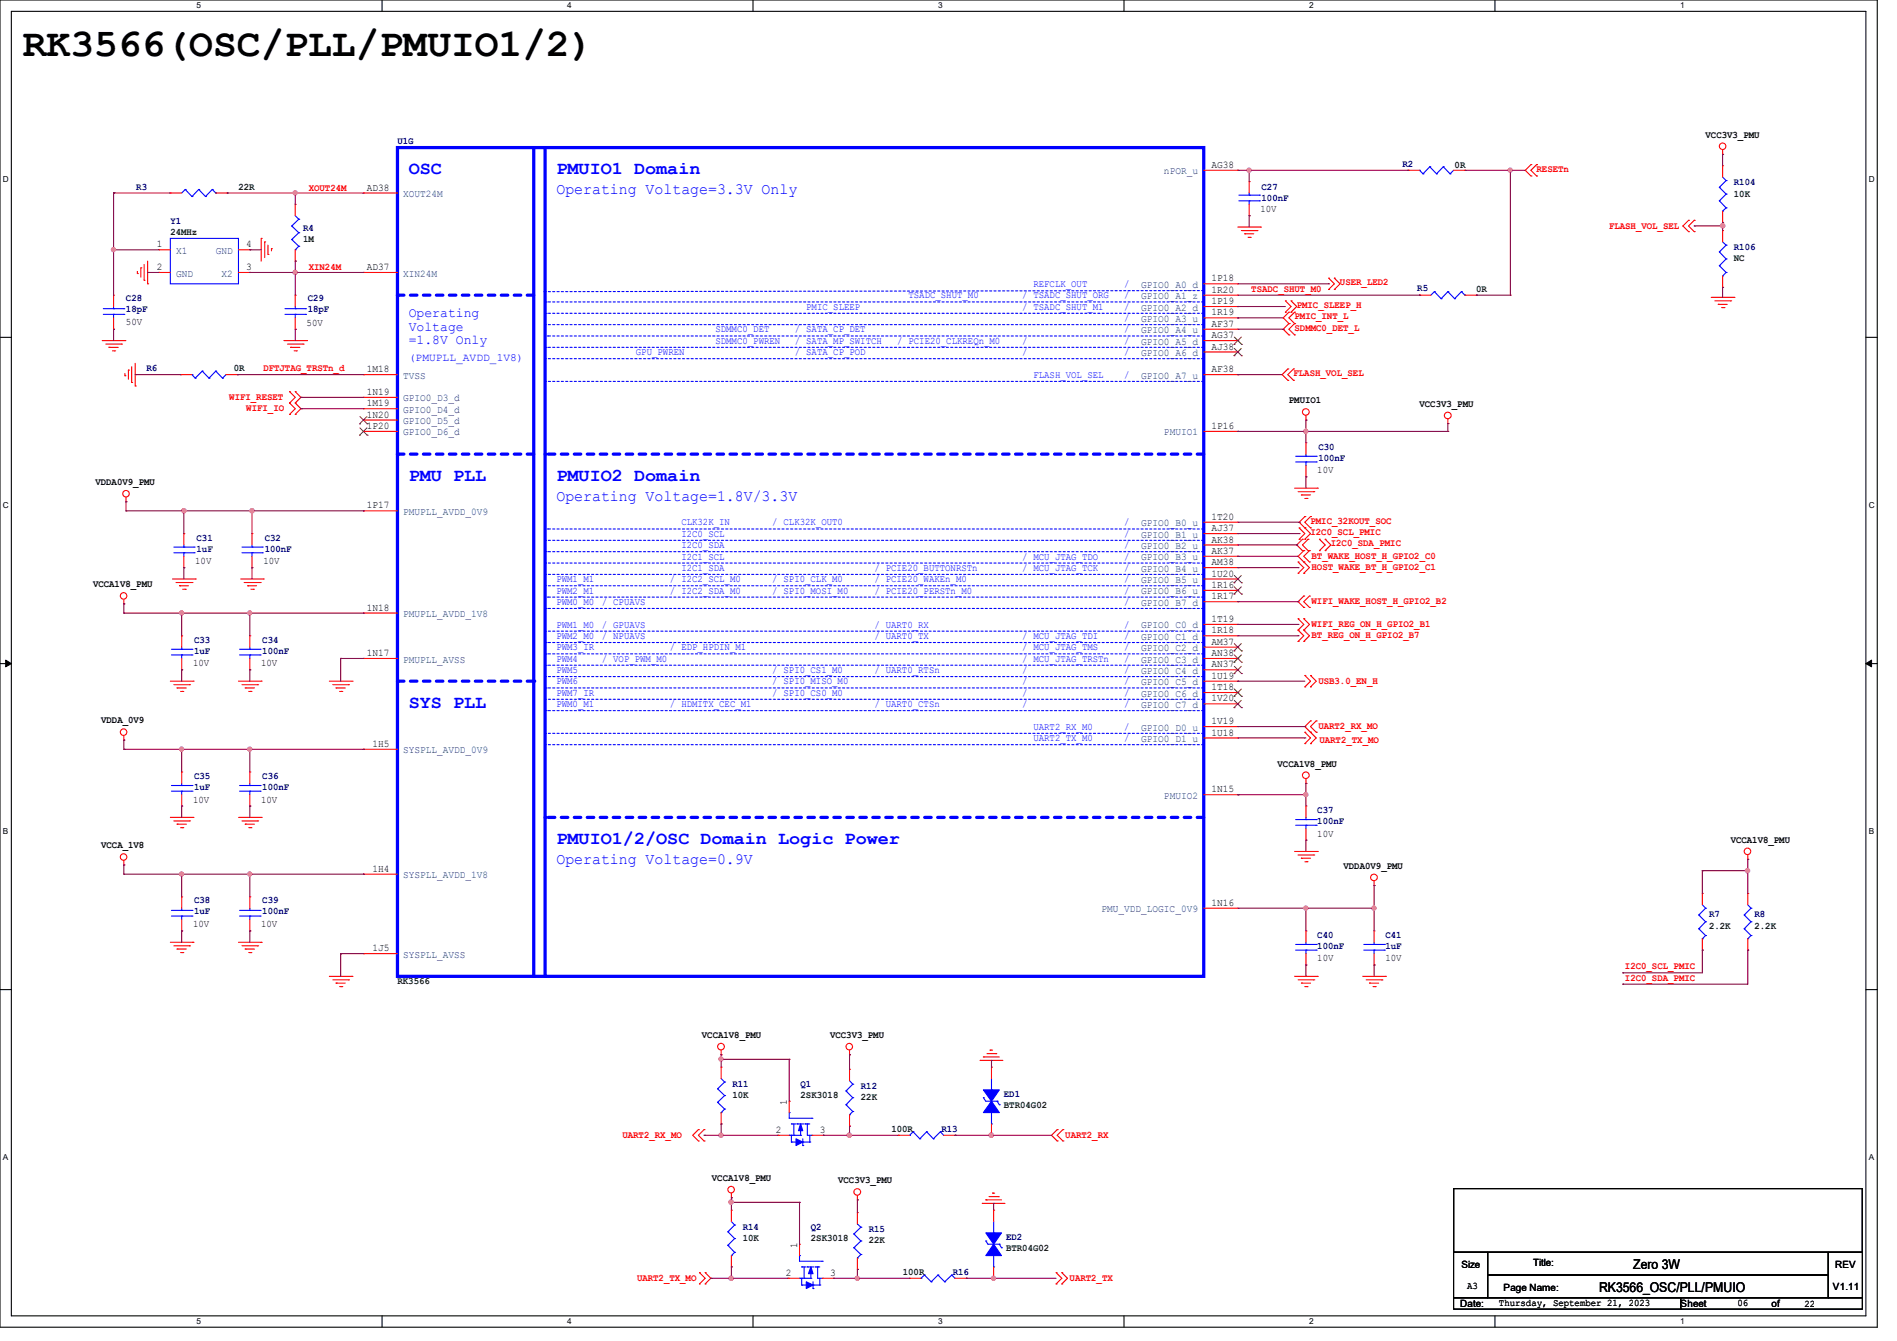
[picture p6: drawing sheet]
<svg xmlns="http://www.w3.org/2000/svg" width="297mm" height="210mm" viewBox="0 0 297 210" stroke-linecap="round" stroke-linejoin="round" font-family="sans-serif">
<path d="M0 0h293.9v207.9h-293.9zM1.8 1.8h290.3v204.3h-290.3z" fill="none" stroke="#000" stroke-width=".17"/>
<g fill="#fff">
<path d="M30.8 .2h.7v1.4h-.7z"/>
<path d="M30.8 206.2h.7v1.4h-.7z"/>
</g>
<path d="M59.8 0v1.8M59.8 206.1v1.8" fill="none" stroke="#000" stroke-width=".17"/>
<g fill="#fff">
<path d="M88.8 .2h.7v1.4h-.7z"/>
<path d="M88.8 206.2h.7v1.4h-.7z"/>
</g>
<path d="M117.9 0v1.8M117.9 206.1v1.8" fill="none" stroke="#000" stroke-width=".17"/>
<g fill="#fff">
<path d="M146.9 .2h.7v1.4h-.7z"/>
<path d="M146.9 206.2h.7v1.4h-.7z"/>
</g>
<path d="M176 0v1.8M176 206.1v1.8" fill="none" stroke="#000" stroke-width=".17"/>
<g fill="#fff">
<path d="M205 .2h.7v1.4h-.7z"/>
<path d="M205 206.2h.7v1.4h-.7z"/>
</g>
<path d="M234.1 0v1.8M234.1 206.1v1.8" fill="none" stroke="#000" stroke-width=".17"/>
<g fill="#fff">
<path d="M263.1 .2h.6v1.4h-.6z"/>
<path d="M263.1 206.2h.6v1.4h-.6z"/>
<path d="M.5 27.3h.9v1.4h-.9z"/>
<path d="M292.6 27.3h.9v1.4h-.9z"/>
<path d="M.5 78.4h.9v1.4h-.9z"/>
<path d="M292.6 78.4h.9v1.4h-.9z"/>
</g>
<path d="M0 52.8h1.8M292.1 52.8h1.8" fill="none" stroke="#000" stroke-width=".17"/>
<g fill="#fff">
<path d="M.5 129.5h.8v1.4h-.8z"/>
<path d="M292.6 129.5h.8v1.4h-.8z"/>
</g>
<path d="M0 103.9h1.8M292.1 103.9h1.8" fill="none" stroke="#000" stroke-width=".17"/>
<path d="M.9 103.4l.9 .5-.9 .5zM292.1 103.9l.9-.5v1z" fill="#000" stroke="#000" stroke-width=".16"/>
<g fill="#fff">
<path d="M.5 180.5h.8v1.4h-.8z"/>
<path d="M292.6 180.5h.8v1.4h-.8z"/>
</g>
<path d="M0 155h1.8M292.1 155h1.8M227.6 186.1h64v10h-64zM227.6 196.1h5.3v7.1h-5.3zM232.9 196.1h53.4v3.6h-53.4zM232.9 199.7h53.4v3.5h-53.4zM286.3 196.1h5.3v7.1h-5.3zM227.6 203.2h35.5v1.8h-35.5zM263.1 203.2h28.5v1.8h-28.5z" fill="none" stroke="#000" stroke-width=".17"/>
<g fill="none" stroke="#f00" stroke-width=".17">
<path d="M24.9 39.1h.1M24.9 39.1h1.8M26.7 30.2h.1M26.7 30.2h1.7M33.8 30.2h1.8M35.6 30.2h.1M37.3 39.1h1.8M39.1 39.1h.1M40.9 37.3h.1M40.9 37.3v3.6M41.4 37.9h.1M41.4 37.9v2.4"/>
<path d="M42 39.8h.1M42 38.4v1.4M42.5 38.9h.1M42.5 38.9v.4M46.2 32h.1M46.2 32v1.8M46.2 39.1v1.8M193.8 35.6h3.6M194.4 36.1h2.4M194.9 36.6h.1M194.9 36.6h1.4M195.4 37.2h.3"/>
<path d="M195.6 28.4h.1M195.6 33.8h.1M195.6 28.4v1.8M195.6 32v1.8M195.7 37.2h.1M196.8 36.1h.1M197.4 35.6h.1M220.5 26.7h.1M220.5 26.7h1.7M227.6 26.7h1.8M229.4 26.7h.1M239.7 25.8h.1"/>
<path d="M239.7 27.6h.1M239.7 25.8l-.9 .9 .9 .9M240.6 27.6h.1M240.6 25.8h.1M240.6 25.8l-.9 .9 .9 .9M264.4 36.3h.1M264.4 34.5h.1M264.4 34.5l-.9 .9 .9 .9M265.3 36.3h.1M265.3 34.5h.1M265.3 34.5l-.9 .9 .9 .9M269.7 24.2h.1"/>
<path d="M269.7 26h.1M269.7 34.8h.1M269.7 36.1h.1M269.7 23.5v.7M269.7 26v1.7M269.7 33.1v1.7M269.7 36.1v1.8M16 53.3h3.6M16.6 53.9h2.4M17.1 54.4h.1M17.1 54.4h1.4M17.6 54.9h.3"/>
<path d="M17.8 46.2h.1M17.8 51.6h.1M17.8 46.2v1.8M17.8 49.8v1.8M17.9 54.9h.1M19 53.9h.1M19.6 53.3h.1M19.6 58.8h.1M19.6 58.5v.3M20.1 58h.1M20.1 58v1.4M20.6 59.9h.1"/>
<path d="M20.6 57.4v2.5M21.2 56.9v3.6M21.5 42.8h.1M21.5 42.5v.3M22.1 42h.1M22.1 42v1.4M22.6 43.9h.1M22.6 41.4v2.5M23.1 44.4h.1M23.1 40.9v3.5M24.9 42.7h.1M24.9 42.7h1.8"/>
<path d="M28.3 58.7h.1M28.3 58.7h1.8M35.4 58.7h1.8M37.2 58.7h.1M37.3 42.7h1.8M39.1 42.7h.1M44.4 53.3h3.6M45 53.9h2.5M45.5 54.4h.1M45.5 54.4h1.4M46.1 54.9h.3M46.2 40.9h.1"/>
<path d="M46.2 46.2h.1M46.2 51.6h.1M46.2 46.2v1.8M46.2 49.8v1.8M46.4 54.9h.1M47.5 53.9h.1M48 53.3h.1M201.3 48.9h.1M201.3 47.1h.1M201.3 47.1l.8 .9-.8 .9M201.6 57.8h.1M201.6 59.6h.1"/>
<path d="M201.6 57.8l-.9 .9 .9 .9M201.8 48.9h.1M201.8 50.7h.1M201.8 52.5h.1M201.8 48.9l-.9 .9 .9 .9M201.8 50.7l-.9 .9 .9 .9M202.1 48.9h.1M202.1 47.1h.1M202.1 47.1l.9 .9-.9 .9M202.5 59.6h.1M202.5 57.8h.1M202.5 57.8l-.9 .9 .9 .9"/>
<path d="M202.7 50.7h.1M202.7 48.9h.1M202.7 52.5h.1M202.7 48.9l-.9 .9 .9 .9M202.7 50.7l-.9 .9 .9 .9M208 45.3h.1M208 43.6h.1M208 43.6l.9 .8-.9 .9M208.9 45.3h.1M208.9 43.6h.1M208.9 43.6l.9 .8-.9 .9M222.2 46.2h.1"/>
<path d="M222.2 46.2h1.8M229.4 46.2h1.7M231.1 46.2h.1M267.9 46.6h3.6M268.5 47.1h2.5M269 47.7h.1M269 47.7h1.4M269.5 48.2h.4M269.7 45h.1M269.7 43.2v1.8M269.9 48.2h.1M271 47.1h.1"/>
<path d="M271.5 46.6h.1M19.7 78.6h.1M19.7 77.9v.7M21.2 60.5h.1M45.3 64.9h.1M45.3 63.1h.1M45.3 61.3h.1M45.3 63.1l.9 .9-.9 .9M45.3 61.3l.9 .9-.9 .9M46.2 63.1h.1M46.2 64.9h.1M46.2 61.3h.1"/>
<path d="M46.2 63.1l.9 .9-.9 .9M46.2 61.3l.9 .9-.9 .9M202.7 76.5h3.5M203.2 77h2.5M203.8 77.5h.1M203.8 77.5h1.4M204.3 78.1h.3M204.5 65.8h.1M204.5 69.3h.1M204.5 74.7h.1M204.5 65.1v.7M204.5 69.3v1.8"/>
<path d="M204.5 72.9v1.8M204.6 78.1h.1M205.7 77h.1M206.2 76.5h.1M226.7 66.3h.1M226.7 65.6v.7M19.4 94.6h.1M19.4 93.9v.7M27 90.7h3.6M27.6 91.2h2.5M28.1 91.7h.1M28.1 91.7h1.4"/>
<path d="M28.4 99.6h.1M28.4 99.6v1.7M28.6 92.3h.4M28.8 83.6h.1M28.8 88.9h.1M28.8 83.6v1.7M28.8 87.1v1.8M29 92.3h.1M30.1 91.2h.1M30.6 90.7h.1M37.7 90.7h3.5M38.2 91.2h2.5"/>
<path d="M38.8 91.7h.1M38.8 91.7h1.4M39.1 99.6h.1M39.1 99.6v1.7M39.3 92.3h.4M39.5 83.6h.1M39.5 88.9h.1M39.5 83.6v1.7M39.5 87.1v1.8M39.7 92.3h.1M40.7 91.2h.1M41.2 90.7h.1"/>
<path d="M203.2 98.7h.1M203.2 96.9h.1M203.2 89.8h.1M203.2 88h.1M203.2 96.9l.9 .9-.9 .9M203.2 98.7l.9 .9-.9 .9M203.2 88l.9 .9-.9 .9M203.4 84.5h.1M203.4 82.7h.1M203.4 82.7l.9 .9-.9 .9M203.9 84.5h.1M203.9 86.2h.1"/>
<path d="M203.9 84.5l-.9 .8 .9 .9M204.1 93.3h.1M204.1 95.1h.1M204.1 98.7h.1M204.1 96.9h.1M204.1 86.2h.1M204.1 88h.1M204.1 89.8h.1M204.1 93.3l-.9 .9 .9 .9M204.1 96.9l.9 .9-.9 .9M204.1 98.7l.9 .9-.9 .9M204.1 86.2l-.9 .9 1.8 1.8-.9 .9"/>
<path d="M204.3 84.5h.1M204.3 82.7h.1M204.3 80.9h.1M204.3 80.9l-.9 .9 1.8 1.8-.9 .9M204.8 86.2h.1M204.8 84.5h.1M204.8 84.5l-.9 .8 .9 .9M205 95.1h.1M205 93.3h.1M205 88h.1M205 86.2h.1M205 93.3l-.9 .9 .9 .9"/>
<path d="M205 86.2l-.9 .9 .9 .9M205.2 82.7h.1M205.2 80.9h.1M205.2 80.9l-.9 .9 .9 .9M206.6 86.2h.1M206.6 84.5h.1M206.6 84.5l.9 .8-.9 .9M207.5 86.2h.1M207.5 84.5h.1M207.5 84.5l.9 .8-.9 .9M19.4 115.9h.1M19.4 115.2v.7"/>
<path d="M26.7 106.7h3.5M27.2 107.2h2.5M27.7 107.7h.1M27.7 107.7h1.5M28.3 108.3h.3M28.4 104.9h.1M28.4 103.1v1.8M28.6 108.3h.1M29.7 107.2h.1M30.2 106.7h.1M37.3 106.7h3.6M37.9 107.2h2.4"/>
<path d="M38.4 107.7h.1M38.4 107.7h1.4M38.9 108.3h.4M39.1 104.9h.1M39.1 103.1v1.8M39.3 108.3h.1M40.3 107.2h.1M40.9 106.7h.1M51.6 106.7h3.5M52.1 107.2h2.5M52.6 107.7h.1M52.6 107.7h1.5"/>
<path d="M53.2 108.3h.3M53.5 108.3h.1M54.6 107.2h.1M55.1 106.7h.1M203.2 100.5h.1M204.1 100.5h.1M204.3 107.6h.1M204.3 105.8h.1M204.3 116.5h.1M204.3 114.7h.1M204.3 105.8l.9 .9-.9 .9M204.3 114.7l.9 .9-.9 .9"/>
<path d="M205.2 107.6h.1M205.2 105.8h.1M205.2 116.5h.1M205.2 114.7h.1M205.2 112.9h.1M205.2 105.8l.9 .9-.9 .9M205.2 112.9l-.9 .9 1.8 1.8-.9 .9M206.1 114.7h.1M206.1 112.9h.1M206.1 112.9l-.9 .9 .9 .9M19.4 135.5h.1M19.4 134.8v.7"/>
<path d="M26.7 128h3.5M27.2 128.6h2.5M27.7 129.1h.1M27.7 129.1h1.5M28.3 129.6h.3M28.4 120.9h.1M28.4 126.2h.1M28.4 120.9v1.8M28.4 124.5v1.7M28.6 129.6h.1M29.7 128.6h.1M30.2 128h.1"/>
<path d="M37.3 128h3.6M37.9 128.6h2.4M38.4 129.1h.1M38.4 129.1h1.4M38.9 129.6h.4M39.1 120.9h.1M39.1 126.2h.1M39.1 120.9v1.8M39.1 124.5v1.7M39.3 129.6h.1M40.3 128.6h.1M40.9 128h.1"/>
<path d="M202.7 133.3h3.5M203.2 133.9h2.5M203.8 134.4h.1M203.8 134.4h1.4M204.3 135h.3M204.5 122.7h.1M204.5 126.2h.1M204.5 131.6h.1M204.5 122v.7M204.5 126.2v1.8M204.5 129.8v1.8M204.6 135h.1"/>
<path d="M205.7 133.9h.1M206.2 133.3h.1M215.1 138.7h.1M215.1 138v.7M266.5 139.9h.1M266.5 139.9v1.8M273.6 134.6h.1M273.6 139.9h.1M273.6 133.9v.7M273.6 139.9v1.8M26.7 147.6h3.5M27.2 148.1h2.5"/>
<path d="M27.7 148.6h.1M27.7 148.6h1.5M28.3 149.2h.3M28.4 140.5h.1M28.4 145.8h.1M28.4 140.5v1.7M28.4 144v1.8M28.6 149.2h.1M29.7 148.1h.1M30.2 147.6h.1M37.3 147.6h3.6M37.9 148.1h2.4"/>
<path d="M38.4 148.6h.1M38.4 148.6h1.4M38.9 149.2h.4M39.1 140.5h.1M39.1 145.8h.1M39.1 140.5v1.7M39.1 144v1.8M39.3 149.2h.1M40.3 148.1h.1M40.9 147.6h.1M51.6 152.9h3.5M52.1 153.5h2.5"/>
<path d="M52.6 154h.1M52.6 154h1.5M53.2 154.5h.3M53.5 154.5h.1M54.6 153.5h.1M55.1 152.9h.1M202.7 152.9h3.5M203.2 153.5h2.5M203.8 154h.1M203.8 154h1.4M204.3 154.5h.3M204.5 145.8h.1"/>
<path d="M204.5 151.1h.1M204.5 145.8v1.8M204.5 149.4v1.7M204.6 154.5h.1M205.7 153.5h.1M206.2 152.9h.1M213.4 152.9h3.5M213.9 153.5h2.5M214.4 154h.1M214.4 154h1.5M215 154.5h.3M215.1 145.8h.1"/>
<path d="M215.1 151.1h.1M215.1 145.8v1.8M215.1 149.4v1.7M215.3 154.5h.1M216.4 153.5h.1M216.9 152.9h.1M266.5 148.8h.1M266.5 147v1.8M273.6 148.8h.1M273.6 147v1.8M109.3 178.7h.1M109.3 176.9h.1"/>
<path d="M109.3 176.9l-.8 .9 .8 .9M110.2 178.7h.1M110.2 176.9h.1M110.2 176.9l-.9 .9 .9 .9M112.9 165.2h.1M112.9 167.1h.1M112.9 176h.1M112.9 164.5v.7M112.9 167.1v1.8M112.9 174.2v1.8M121.8 177.8h.1M121.8 177.8h1.8"/>
<path d="M123.6 172.5h.1M123.6 172.5v1.7M127.1 177.8h1.8M128.9 177.8h.1M133 165.2h.1M133 167.5h.1M133 176.4h.1M133 164.5v.7M133 167.5v1.7M133 174.6v1.8M140.6 177.8h.1M140.6 177.8h1.8"/>
<path d="M147.7 177.8h1.8M149.5 177.8h.1M153.5 166.1h.1M153.5 166.1h3.5M154 165.5h.1M154 165.5h2.5M154.5 165h1.4M155 164.5h.1M155 164.5h.4M155.2 167.1h.1M155.2 177.8h.1M155.2 167.1v1.8"/>
<path d="M155.2 176v1.8M155.9 165h.1M165.5 176.9h.1M165.5 178.7h.1M165.5 176.9l-.9 .9 .9 .9M166.4 178.7h.1M166.4 176.9h.1M166.4 176.9l-.9 .9 .9 .9M109.5 199.3h.1M109.5 199.3l.9 .9-.9 .9M110.4 199.3h.1M110.4 199.3l.9 .9-.9 .9"/>
<path d="M114.5 187.6h.1M114.5 189.5h.1M114.5 198.4h.1M114.5 186.9v.7M114.5 189.5v1.8M114.5 196.6v1.8M125.2 194.9h.1M125.2 194.9v1.7M134.2 187.9h.1M134.2 189.9h.1M134.2 198.8h.1M134.2 187.2v.7"/>
<path d="M134.2 189.9v1.8M134.2 197v1.8M153.8 188.5h.1M153.8 188.5h3.6M154.3 187.9h.1M154.3 187.9h2.5M154.9 187.4h1.4M155.4 186.9h.1M155.4 186.9h.3M155.6 189.5h.1M155.6 189.5v1.8M155.6 198.4v1.8"/>
<path d="M156.3 187.4h.1M165.4 199.3h.1M165.4 199.3l.8 .9-.8 .9M166.2 199.3h.1M166.2 199.3l.9 .9-.9 .9M109.5 201.1h.1M110.4 201.1h.1M123.4 200.2h.1M123.4 200.2h1.8M128.7 200.2h1.8M130.5 200.2h.1M142.4 200.2h.1"/>
<path d="M142.4 200.2h1.8M149.5 200.2h1.8M151.3 200.2h.1M155.6 200.2h.1M165.4 201.1h.1M166.2 201.1h.1"/>
<circle cx="269.7" cy="22.9" r=".51"/>
<circle cx="19.7" cy="77.3" r=".51"/>
<circle cx="204.5" cy="64.5" r=".52"/>
<circle cx="226.7" cy="65.1" r=".52"/>
<circle cx="19.3" cy="93.3" r=".51"/>
<circle cx="19.3" cy="114.7" r=".51"/>
<circle cx="19.3" cy="134.2" r=".51"/>
<circle cx="204.5" cy="121.4" r=".52"/>
<circle cx="215.1" cy="137.4" r=".52"/>
<circle cx="273.6" cy="133.3" r=".51"/>
<circle cx="112.9" cy="163.9" r=".52"/>
<circle cx="133" cy="163.9" r=".51"/>
<circle cx="114.5" cy="186.3" r=".51"/>
<circle cx="134.2" cy="186.7" r=".52"/>
</g>
<g fill="none" stroke="#00f" stroke-width=".17">
<path d="M26.7 37.3h10.6v7.1h-10.6zM29 29.7h.1M29 29.7l-.6 .5M29 29.7l1.1 1.1M30.1 30.8h.1M31.1 29.7h.1M31.1 29.7l-1 1.1M31.1 29.7l1.1 1.1M32.2 30.8h.1M33.2 29.7h.1M33.2 29.7l-1 1.1M33.2 29.7l.6 .5"/>
<path d="M33.8 30.2h.1M45.7 35.4h.1M45.7 37.5h.1M45.7 35.4l1.1 1M45.7 37.5l1.1 1.1M46.2 39.1h.1M46.2 33.8l.6 .5M46.8 34.3h.1M46.8 36.4h.1M46.8 38.6h.1M46.8 34.3l-1.1 1.1M46.8 36.4l-1.1 1.1"/>
<path d="M46.8 38.6l-.6 .5M194 31.5h3.2M194 30.6h3.2M195.6 30.6h.1M195.6 31.5h.1M195.6 30.2v.4M195.6 31.5v.5M197.2 31.5h.1M197.2 30.6h.1M222.2 26.7h.1M222.2 26.7l.6 .5M222.8 27.2h.1"/>
<path d="M223.9 26.1h.1M223.9 26.1l1 1.1M223.9 26.1l-1.1 1.1M224.9 27.2h.1M226 26.1h.1M226 26.1l1 1.1M226 26.1l-1.1 1.1M227 27.2h.1M227.6 26.7l-.6 .5M269.2 29.3h.1M269.2 31.5h.1M269.2 39.5h.1"/>
<path d="M269.2 29.3l1.1 1.1M269.2 31.5l1.1 1.1M269.2 39.5l1.1 1.1M269.7 33.1h.1M269.7 27.7l.6 .6M269.7 37.9l.6 .5M270.3 28.3h.1M270.3 30.4h.1M270.3 32.6h.1M270.3 38.4h.1M270.3 28.3l-1.1 1M270.3 30.4l-1.1 1.1"/>
<path d="M270.3 32.6l-.6 .5M270.3 38.4l-1.1 1.1M16.2 49.2h3.2M16.2 48.3h3.2M17.8 48.3h.1M17.8 49.2h.1M17.8 48v.3M17.8 49.2v.6M19.4 49.2h.1M19.4 48.3h.1M30.1 58.7h.1M30.1 58.7l.5 .5"/>
<path d="M30.6 59.2h.1M31.7 58.1h.1M31.7 58.1l1 1.1M31.7 58.1l-1.1 1.1M32.7 59.2h.1M33.8 58.1h.1M33.8 58.1l1 1.1M33.8 58.1l-1.1 1.1M34.8 59.2h.1M35.4 58.7l-.6 .5M44.6 49.2h3.2M44.6 48.3h3.2"/>
<path d="M46.2 48.3h.1M46.2 49.2h.1M46.2 48v.3M46.2 49.2v.6M47.8 49.2h.1M47.8 48.3h.1M224.6 45.7h.1M224.6 45.7l-.6 .5M224.6 45.7l1 1.1M225.6 46.8h.1M226.7 45.7h.1M226.7 45.7l-1.1 1.1"/>
<path d="M226.7 45.7l1.1 1.1M227.8 46.8h.1M228.8 45.7h.1M228.8 45.7l-1 1.1M228.8 45.7l.6 .5M229.4 46.2h.1M269.2 41.6h.1M269.2 41.6l1.1 1.1M269.7 43.2h.1M270.3 40.6h.1M270.3 42.7h.1M270.3 40.6l-1.1 1"/>
<path d="M270.3 42.7l-.6 .5M202.9 72.3h3.2M202.9 71.5h3.2M204.5 71.5h.1M204.5 72.3h.1M204.5 71.1v.4M204.5 72.3v.6M206.1 72.3h.1M206.1 71.5h.1M27.2 86.6h3.2M27.2 85.7h3.2M28.8 85.7h.1"/>
<path d="M28.8 86.6h.1M28.8 85.3v.4M28.8 86.6v.5M30.4 86.6h.1M30.4 85.7h.1M37.9 86.6h3.2M37.9 85.7h3.2M39.5 85.7h.1M39.5 86.6h.1M39.5 85.3v.4M39.5 86.6v.5M41.1 86.6h.1"/>
<path d="M41.1 85.7h.1M26.8 102.6h3.3M26.8 101.7h3.3M28.4 101.7h.1M28.4 102.6h.1M28.4 101.3v.4M28.4 102.6v.5M30.1 102.6h.1M30.1 101.7h.1M37.5 102.6h3.2M37.5 101.7h3.2M39.1 101.7h.1"/>
<path d="M39.1 102.6h.1M39.1 101.3v.4M39.1 102.6v.5M40.7 102.6h.1M40.7 101.7h.1M26.8 123.9h3.3M26.8 123h3.3M28.4 123h.1M28.4 123.9h.1M28.4 122.7v.3M28.4 123.9v.6M30.1 123.9h.1"/>
<path d="M30.1 123h.1M37.5 123.9h3.2M37.5 123h3.2M39.1 123h.1M39.1 123.9h.1M39.1 122.7v.3M39.1 123.9v.6M40.7 123.9h.1M40.7 123h.1M202.9 129.2h3.2M202.9 128.4h3.2M204.5 128.4h.1"/>
<path d="M204.5 129.2h.1M204.5 128v.4M204.5 129.2v.6M206.1 129.2h.1M206.1 128.4h.1M26.8 143.5h3.3M26.8 142.6h3.3M28.4 142.6h.1M28.4 143.5h.1M28.4 142.2v.4M28.4 143.5v.5M30.1 143.5h.1"/>
<path d="M30.1 142.6h.1M37.5 143.5h3.2M37.5 142.6h3.2M39.1 142.6h.1M39.1 143.5h.1M39.1 142.2v.4M39.1 143.5v.5M40.7 143.5h.1M40.7 142.6h.1M202.9 148.8h3.2M202.9 147.9h3.2M204.5 147.9h.1"/>
<path d="M204.5 148.8h.1M204.5 147.6v.3M204.5 148.8v.6M206.1 148.8h.1M206.1 147.9h.1M213.5 148.8h3.2M213.5 147.9h3.2M215.1 147.9h.1M215.1 148.8h.1M215.1 147.6v.3M215.1 148.8v.6M216.7 148.8h.1"/>
<path d="M216.7 147.9h.1M266 143.3h.1M266 145.5h.1M266 143.3l1 1.1M266 145.5l1 1M266.5 147h.1M266.5 141.7l.5 .5M267 142.2h.1M267 144.4h.1M267 146.5h.1M267 142.2l-1 1.1M267 144.4l-1 1.1"/>
<path d="M267 146.5l-.5 .5M273.1 143.3h.1M273.1 145.5h.1M273.1 143.3l1.1 1.1M273.1 145.5l1.1 1M273.6 147h.1M273.6 141.7l.6 .5M274.2 142.2h.1M274.2 144.4h.1M274.2 146.5h.1M274.2 142.2l-1.1 1.1M274.2 144.4l-1.1 1.1"/>
<path d="M274.2 146.5l-.6 .5M112.4 170.5h.1M112.4 172.6h.1M112.4 170.5l1.1 1.1M112.4 172.6l1.1 1.1M112.9 174.2h.1M112.9 168.9l.6 .6M113.5 169.5h.1M113.5 171.6h.1M113.5 173.7h.1M113.5 169.5l-1.1 1M113.5 171.6l-1.1 1"/>
<path d="M113.5 173.7l-.6 .5M123.6 177.8h.1M123.6 174.2h.1M123.6 177.8h1.7M123.6 174.2v.9h3.5M123.9 176h.1M123.9 178.9h.1M123.9 177.8h.1M123.9 176h.7M123.9 178.9h.7M123.9 177.8v1.1M124.3 177.8h.1"/>
<path d="M124.3 176v1.8M124.8 176h.1M124.8 176h1.1M125.3 177.8h.1M125.3 176v1.8M125.7 178.9h.1M125.7 179.4h.1M125.7 178.9h1.1M125.7 178.4v1M126.1 176h.1M126.1 176h.7M126.4 176h.1"/>
<path d="M126.4 176v1.8h.7M126.8 178.9h.1M126.8 177.8v1.1M127.1 175.1h.1M127.1 177.8h.1M132.5 170.9h.1M132.5 173h.1M132.5 170.9l1 1M132.5 173l1 1.1M133 174.6h.1M133 169.2l.5 .6M133.5 169.8h.1"/>
<path d="M133.5 171.9h.1M133.5 174.1h.1M133.5 169.8l-1 1.1M133.5 171.9l-1 1.1M133.5 174.1l-.5 .5M142.4 177.8h.1M143 177.2h.1M143 177.2l1 1.2M143 177.2l-.6 .6M144 178.4h.1M145.1 177.2h.1M145.1 177.2l1 1.2"/>
<path d="M145.1 177.2l-1.1 1.2M146.1 178.4h.1M147.2 177.2h.1M147.2 177.2l.5 .6M147.2 177.2l-1.1 1.2M154 171.9h.1M154 171.9l.3 .6h1.8M155.2 170.7h.1M155.2 176h.1M155.2 168.9v1.8M155.2 174.2v1.8M156.1 172.5h.1"/>
<path d="M156.1 172.5l.4 .5M156.5 173h.1M114 192.9h.1M114 195h.1M114 192.9l1 1.1M114 195l1 1.1M114.5 196.6h.1M114.5 191.3l.5 .6M115 191.9h.1M115 194h.1M115 196.1h.1M115 191.9l-1 1"/>
<path d="M115 194l-1 1M115 196.1l-.5 .5M125.2 196.6h.1M125.2 196.6v.9h3.5M125.5 198.4h.1M125.5 198.4h.7M125.9 198.4v1.8M126.4 198.4h.1M126.4 198.4h1.1M127 198.4v1.8M127.7 198.4h.1M127.7 198.4h.7"/>
<path d="M128 198.4h.1M128 198.4v1.8h.7M128.7 197.5h.1M133.7 193.3h.1M133.7 195.4h.1M133.7 193.3l1.1 1.1M133.7 195.4l1.1 1.1M134.2 197h.1M134.2 191.7l.6 .5M134.8 192.2h.1M134.8 194.4h.1M134.8 196.5h.1"/>
<path d="M134.8 192.2l-1.1 1.1M134.8 194.4l-1.1 1M134.8 196.5l-.6 .5M144.7 199.7h.1M144.7 199.7l1.1 1M144.7 199.7l-.5 .5M146.9 199.7h.1M146.9 199.7l1 1M146.9 199.7l-1.1 1M149 199.7h.1M149 199.7l.5 .5M149 199.7l-1.1 1"/>
<path d="M154.3 194.4h.1M154.3 194.4l.4 .5h1.8M155.6 193.1h.1M155.6 198.4h.1M155.6 191.3v1.8M155.6 196.6v1.8M156.5 194.9h.1M156.5 194.9l.3 .5M156.8 195.4h.1M125.2 200.2h.1M125.2 200.2h1.8M125.5 201.3h.1"/>
<path d="M125.5 200.2h.1M125.5 201.3h.7M125.5 200.2v1.1M125.9 200.2h.1M127 200.2h.1M127.3 201.3h.1M127.3 201.8h.1M127.3 201.3h1.1M127.3 200.7v1.1M128.4 201.3h.1M128.4 200.2v1.1M128.7 200.2h.1"/>
<path d="M144.2 200.2h.1M145.8 200.7h.1M147.9 200.7h.1"/>
</g>
<g fill="#00f" stroke="#00f" stroke-width=".17">
<path d="M127 198.4l.3 1.1h-.7z"/>
<path d="M126.2 200.7l1.1 .6-1.1 .5z"/>
<path d="M125.3 176l.4 1.1h-.7z"/>
<path d="M124.6 178.4l1.1 .5-1.1 .5z"/>
<path d="M154.3 193.1h2.5l-1.2 1.8z" fill-rule="evenodd"/>
<path d="M155.6 194.9l1.2 1.7h-2.5z" fill-rule="evenodd"/>
<path d="M154 170.7h2.5l-1.3 1.8z" fill-rule="evenodd"/>
<path d="M155.2 172.5l1.3 1.7h-2.5z" fill-rule="evenodd"/>
</g>
<path d="M188.5 71.1h-103.2" fill="none" stroke="#00f" stroke-width=".51" stroke-dasharray="1 1"/>
<circle cx="85.3" cy="71.1" r=".25" fill="#00f" stroke-dasharray="1 1"/>
<path d="M188.5 128h-103.2" fill="none" stroke="#00f" stroke-width=".51" stroke-dasharray="1 1"/>
<circle cx="85.3" cy="128" r=".25" fill="#00f" stroke-dasharray="1 1"/>
<g fill="none" stroke="#00f" stroke-width=".17" stroke-dasharray=".3 .3">
<path d="M85.2 45.7h.1M85.3 59.7h.1M85.3 56.2h.1M85.3 50.8h.1M85.5 54.4h.1M85.5 49.1h.1M85.5 47.3h.1M85.7 52.6h.1M188.5 59.7h-103.2M188.5 56.2h-103.2M188.5 54.4h-103M188.5 52.6h-102.8"/>
<path d="M188.5 50.8h-103.2M188.5 49.1h-103M188.5 47.3h-103M188.5 45.5l-103.3 .2M85.3 84.6h.1M85.3 98.8h.1M85.3 88.2h.1M85.3 91.7h.1M85.3 90h.1M85.5 86.4h.1M85.5 95.3h.1M85.7 93.5h.1"/>
<path d="M85.7 82.8h.1M188.5 84.6h-103.2M188.5 98.8h-103.2M188.5 88.2h-103.2M188.5 86.4h-103M188.5 95.3h-103M188.5 91.7h-103.2M188.5 93.5h-102.8M188.5 90h-103.2M188.5 82.8h-102.8M85.3 109.5h.1M85.3 114.9h.1"/>
<path d="M85.3 116.6h.1M85.3 106h.1M85.5 107.7h.1M85.5 104.2h.1M85.5 102.4h.1M85.5 111.3h.1M85.5 100.6h.1M188.5 107.7h-103M188.5 109.5h-103.2M188.5 114.9h-103.2M188.5 104.2h-103M188.5 116.6h-103.2"/>
<path d="M188.5 102.4h-103M188.5 111.3h-103M188.5 106h-103.2M188.5 100.6h-103"/>
</g>
<path d="M62.2 23.1h126.3v129.8h-126.3z" fill="none" stroke="#00f" stroke-width=".51"/>
<path d="M62.2 106.7h21.4" fill="none" stroke="#00f" stroke-width=".51" stroke-dasharray="1 1"/>
<circle cx="83.6" cy="106.7" r=".25" fill="#00f" stroke-dasharray="1 1"/>
<path d="M83.6 71.1h-21.4" fill="none" stroke="#00f" stroke-width=".51" stroke-dasharray="1 1"/>
<circle cx="62.2" cy="71.1" r=".25" fill="#00f" stroke-dasharray="1 1"/>
<path d="M85.3 23.1v129.8" fill="none" stroke="#00f" stroke-width=".51"/>
<circle cx="85.3" cy="152.9" r=".25" fill="#00f"/>
<path d="M83.6 23.1v129.8" fill="none" stroke="#00f" stroke-width=".51"/>
<circle cx="83.6" cy="152.9" r=".25" fill="#00f"/>
<path d="M83.6 46.2h-21.4" fill="none" stroke="#00f" stroke-width=".51" stroke-dasharray="1 1"/>
<circle cx="62.2" cy="46.2" r=".25" fill="#00f" stroke-dasharray="1 1"/>
<g fill="none" stroke="#f00" stroke-width=".17">
<path d="M56.9 30.2h.1M56.9 30.2h5.3M188.5 26.7h5.3M193.8 26.7h.1M56.9 42.7h.1M56.9 58.7h.1M56.9 42.7h5.3M56.9 58.7h5.3M188.5 58.7h5.3M188.5 44.4h5.3M188.5 46.2h5.3M188.5 48h5.3"/>
<path d="M188.5 49.8h5.3M188.5 51.6h5.3M188.5 53.3h5.3M188.5 55.1h5.3M193.8 58.7h.1M193.8 44.4h.1M193.8 46.2h.1M193.8 48h.1M193.8 49.8h.1M193.8 51.6h.1M193.8 53.3h.1M193.8 55.1h.1"/>
<path d="M56.9 62.2h.1M56.9 64h.1M56.9 65.8h.1M56.9 67.6h.1M56.9 67.6h5.3M56.9 62.2h5.3M56.9 64h5.3M56.9 65.8h5.3M188.5 67.6h5.3M193.8 67.6h.1M56.9 80h.1M56.9 96h.1"/>
<path d="M56.9 80h5.3M56.9 96h5.3M188.5 81.8h5.3M188.5 83.6h5.3M188.5 85.3h5.3M188.5 87.1h5.3M188.5 88.9h5.3M188.5 90.7h5.3M188.5 92.5h5.3M188.5 94.2h5.3M188.5 97.8h5.3M188.5 99.6h5.3"/>
<path d="M193.8 81.8h.1M193.8 83.6h.1M193.8 85.3h.1M193.8 87.1h.1M193.8 88.9h.1M193.8 90.7h.1M193.8 92.5h.1M193.8 94.2h.1M193.8 97.8h.1M193.8 99.6h.1M56.9 103.1h.1M56.9 117.3h.1"/>
<path d="M56.9 103.1h5.3M56.9 117.3h5.3M188.5 103.1h5.3M188.5 101.3h5.3M188.5 104.9h5.3M188.5 106.7h5.3M188.5 108.5h5.3M188.5 110.2h5.3M188.5 113.8h5.3M188.5 115.6h5.3M193.8 101.3h.1M193.8 103.1h.1"/>
<path d="M193.8 104.9h.1M193.8 106.7h.1M193.8 108.5h.1M193.8 110.2h.1M193.8 113.8h.1M193.8 115.6h.1M56.9 136.9h.1M56.9 136.9h5.3M188.5 124.5h5.3M193.8 124.5h.1M56.9 149.4h.1M56.9 149.4h5.3"/>
<path d="M188.5 142.2h5.3M193.8 142.2h.1"/>
</g>
<g fill="none" stroke="#804000" stroke-width=".16">
<path d="M193.2 53.9h.1M193.2 55.7h.1M193.3 52.8l1.1 1.1M193.3 54.6l1.1 1.1M194.4 52.8l-1.2 1.1M194.4 54.6l-1.2 1.1M194.4 53.9h.1M194.4 55.7h.1M56.3 66.4h.1M56.3 68.2h.1M56.3 65.2l1.2 1.2M56.3 67l1.2 1.2"/>
<path d="M57.4 65.2l-1.1 1.2M57.4 67l-1.1 1.2M57.5 66.4h.1M57.5 68.2h.1M193.2 91.3h.1M193.2 93h.1M193.3 90.1l1.1 1.2M193.3 91.9l1.1 1.1M194.4 90.1l-1.2 1.2M194.4 91.9l-1.2 1.1M194.4 91.3h.1M194.4 93h.1"/>
<path d="M193.2 101.9h.1M193.2 103.7h.1M193.2 105.5h.1M193.2 109.1h.1M193.2 110.8h.1M193.3 100.8l1.1 1.1M193.3 102.6l1.1 1.1M193.3 104.4l1.1 1.1M193.3 107.9l1.1 1.2M193.3 109.7l1.1 1.1M194.4 100.8l-1.2 1.1M194.4 102.6l-1.2 1.1"/>
<path d="M194.4 104.4l-1.2 1.1M194.4 107.9l-1.2 1.2M194.4 109.7l-1.2 1.1M194.4 101.9h.1M194.4 103.7h.1M194.4 105.5h.1M194.4 109.1h.1M194.4 110.8h.1"/>
</g>
<g fill="none" stroke="#800040" stroke-width=".17">
<path d="M17.8 39.1h.1M17.8 30.2h.1M17.8 30.2v16M17.8 30.2h8.9M17.8 39.1h7.1M35.6 30.2h.1M35.6 30.2h21.3M39.1 39.1h.1M39.1 39.1h1.8M46.2 30.2h.1M46.2 30.2v1.8M193.8 26.7h26.7"/>
<path d="M195.6 26.7h.1M195.6 33.8h.1M195.6 26.7v1.7M195.6 33.8v1.8M220.5 26.7h.1M229.4 26.7h9.4M236.5 26.7h.1M236.5 26.7v19.5M265.3 35.4h.1M265.3 35.4h4.4M269.7 24.2h.1M269.7 34.8h.1"/>
<path d="M269.7 35.4h.1M269.7 24.2v1.8M269.7 34.8v1.3M17.8 51.6h.1M17.8 51.6v1.7M21.2 58.7h.1M21.2 58.7h7.1M23.1 42.7h.1M23.1 42.7h1.8M37.2 58.7h.1M37.2 58.7h19.7M39.1 42.7h.1"/>
<path d="M39.1 42.7h17.8M46.2 51.6h.1M46.2 40.9h.1M46.2 42.7h.1M46.2 40.9v5.3M46.2 51.6v1.7M193.8 58.7h.1M193.8 48h.1M193.8 49.8h.1M193.8 58.7h6.9M193.8 46.2h28.4M193.8 48h7.5"/>
<path d="M193.8 49.8h7.1M193.8 51.6h7.1M193.8 44.4h14.2M200.9 51.6h.1M208 44.4h.1M222.2 46.2h.1M231.1 46.2h.1M231.1 46.2h5.4M236.5 46.2h.1M269.7 45h.1M269.7 45v1.6M19.7 78.6h.1"/>
<path d="M19.7 78.6v1.4M47.1 64h.1M47.1 62.2h.1M47.1 64h9.8M47.1 62.2h9.8M193.8 67.6h.1M193.8 67.6h32.9M204.5 65.8h.1M204.5 67.6h.1M204.5 74.7h.1M204.5 65.8v3.5M204.5 74.7v1.8"/>
<path d="M226.7 67.6h.1M226.7 66.3h.1M226.7 66.3v1.3M19.4 96h.1M19.4 94.6h.1M19.4 96h37.5M19.4 94.6v1.4M19.7 80h.1M19.7 80h37.2M28.4 96h.1M28.4 96v3.6M28.8 80h.1"/>
<path d="M28.8 88.9h.1M28.8 80v3.6M28.8 88.9v1.8M39.1 96h.1M39.1 96v3.6M39.5 80h.1M39.5 88.9h.1M39.5 80v3.6M39.5 88.9v1.8M56.9 96h.1M56.9 80h.1M193.8 87.1h.1"/>
<path d="M193.8 81.8h9.6M193.8 83.6h9.6M193.8 85.3h9.2M193.8 88.9h9.4M193.8 87.1h9.4M193.8 94.2h9.4M193.8 97.8h9.4M193.8 99.6h9.4M203 85.3h.1M203.2 88.9h.1M203.2 94.2h.1M203.2 97.8h.1"/>
<path d="M203.2 99.6h.1M203.4 81.8h.1M203.4 83.6h.1M19.4 117.3h.1M19.4 115.9h.1M19.4 115.9v1.4M19.4 117.3h37.5M28.4 104.9h.1M28.4 117.3h.1M28.4 104.9v1.8M28.4 117.3v3.6M39.1 104.9h.1"/>
<path d="M39.1 117.3h.1M39.1 104.9v1.8M39.1 117.3v3.6M53.3 103.1h.1M53.3 103.1h3.6M53.3 103.1v3.6M56.9 117.3h.1M193.8 106.7h.1M193.8 106.7h10.5M193.8 113.8h10.5M193.8 115.6h10.5M204.3 113.8h.1"/>
<path d="M204.3 115.6h.1M19.4 136.9h.1M19.4 135.5h.1M19.4 135.5v1.4M19.4 136.9h37.5M28.4 126.2h.1M28.4 136.9h.1M28.4 126.2v1.8M28.4 136.9v3.6M39.1 136.9h.1M39.1 126.2h.1M39.1 126.2v1.8"/>
<path d="M39.1 136.9v3.6M56.9 136.9h.1M193.8 124.5h.1M193.8 124.5h10.7M204.5 124.5h.1M204.5 131.6h.1M204.5 122.7h.1M204.5 122.7v3.5M204.5 131.6v1.7M215.1 138.7h.1M215.1 138.7v7.1M266.5 136.4h.1"/>
<path d="M266.5 136.4v3.5M266.5 136.4h7.1M273.6 134.6h.1M273.6 136.4h.1M273.6 134.6v5.3M28.4 145.8h.1M28.4 145.8v1.8M39.1 145.8h.1M39.1 145.8v1.8M53.3 149.4h.1M53.3 149.4v3.5M53.3 149.4h3.6"/>
<path d="M193.8 142.2h21.3M204.5 142.2h.1M204.5 151.1h.1M204.5 142.2v3.6M204.5 151.1v1.8M215.1 142.2h.1M215.1 151.1h.1M215.1 151.1v1.8M254.1 152.4h.1M254.1 154.1h.1M266.5 148.8h.1M266.5 148.8v3.6h-12.4"/>
<path d="M273.6 148.8h.1M273.6 148.8v5.3h-19.5M110.2 177.8h.1M110.2 177.8h11.6M112.9 165.2h.1M112.9 176h.1M112.9 177.8h.1M112.9 165.9h.1M112.9 165.2v1.9M112.9 176v1.8M112.9 165.9h10.7M123.6 165.9h.1"/>
<path d="M123.6 165.9v6.6M128.9 177.8h.1M128.9 177.8h11.7M133 165.2h.1M133 176.4h.1M133 177.8h.1M133 165.2v2.3M133 176.4v1.4M149.5 177.8h.1M149.5 177.8h15.1M155.2 177.8h.1M155.2 166.1h.1"/>
<path d="M155.2 166.1v1M114.5 187.6h.1M114.5 198.4h.1M114.5 188.3h.1M114.5 187.6v1.9M114.5 198.4v1.8M114.5 188.3h10.7M125.2 188.3h.1M125.2 188.3v6.6M134.2 187.9h.1M134.2 198.8h.1M134.2 187.9v2"/>
<path d="M134.2 198.8v1.4M155.6 188.5h.1M155.6 188.5v1M111.3 200.2h.1M111.3 200.2h12.1M114.5 200.2h.1M130.5 200.2h.1M130.5 200.2h11.9M134.2 200.2h.1M151.3 200.2h.1M151.3 200.2h14.1M155.6 200.2h.1"/>
</g>
<g fill="#f0f" stroke="#f0f" stroke-width=".17">
<circle cx="46.2" cy="30.2" r=".32"/>
<circle cx="46.2" cy="42.7" r=".32"/>
<circle cx="17.8" cy="39.1" r=".32"/>
<circle cx="39.5" cy="80" r=".34"/>
<circle cx="28.8" cy="80" r=".34"/>
<circle cx="39.1" cy="96" r=".32"/>
<circle cx="28.4" cy="96" r=".32"/>
<circle cx="39.1" cy="136.9" r=".32"/>
<circle cx="28.4" cy="136.9" r=".32"/>
<circle cx="39.1" cy="117.3" r=".32"/>
<circle cx="28.4" cy="117.3" r=".32"/>
<circle cx="195.6" cy="26.6" r=".32"/>
<circle cx="204.4" cy="67.5" r=".32"/>
<circle cx="204.4" cy="124.4" r=".32"/>
<circle cx="204.4" cy="142.2" r=".32"/>
<circle cx="215.1" cy="142.2" r=".32"/>
<circle cx="273.6" cy="136.4" r=".34"/>
<circle cx="236.5" cy="26.6" r=".32"/>
<circle cx="112.9" cy="165.9" r=".32"/>
<circle cx="133" cy="177.8" r=".34"/>
<circle cx="112.9" cy="177.8" r=".32"/>
<circle cx="114.5" cy="200.2" r=".34"/>
<circle cx="134.2" cy="200.2" r=".32"/>
<circle cx="114.5" cy="188.3" r=".34"/>
<circle cx="155.2" cy="177.8" r=".34"/>
<circle cx="155.6" cy="200.2" r=".32"/>
<circle cx="269.7" cy="35.3" r=".34"/>
</g>
<text font-size="6.2" x="3.6" y="8.8">RK3566(OSC/PLL/PMUIO1/2)</text>
<g font-size="2.8" fill="#00f">
<text x="64" y="27.3">OSC</text>
<text x="87.1" y="27.3">PMUIO1 Domain</text>
<text x="64" y="75.3">PMU PLL</text>
<text x="87.1" y="75.3">PMUIO2 Domain</text>
<text x="64" y="110.8">SYS PLL</text>
<text x="87.1" y="132.2">PMUIO1/2/OSC Domain Logic Power</text>
</g>
<g font-size="2.5" fill="#00f">
<text x="87.1" y="30.4">Operating Voltage=3.3V Only</text>
<text x="87.1" y="78.4">Operating Voltage=1.8V/3.3V</text>
<text x="87.1" y="135.3">Operating Voltage=0.9V</text>
</g>
<g font-size="2.1" fill="#00f">
<text x="64" y="49.7">Operating</text>
<text x="64" y="51.8">Voltage</text>
<text x="64" y="53.9">=1.8V Only</text>
</g>
<g font-size="2.1">
<text x="250.4" y="202.3">RK3566_OSC/PLL/PMUIO</text>
<text x="255.7" y="198.8">Zero 3W</text>
</g>
<text font-size="1.7" fill="#00f" x="64" y="56.5">(PMUPLL_AVDD_1V8)</text>
<g font-size="1.6" fill="#000080">
<text x="62.2" y="22.6">U1G</text>
<text x="21.3" y="29.7">R3</text>
<text x="197.5" y="29.7">C27</text>
<text x="219.6" y="26.2">R2</text>
<text x="271.5" y="29">R104</text>
<text x="26.7" y="35.1">Y1</text>
<text x="197.5" y="31.5">100nF</text>
<text x="47.5" y="36.1">R4</text>
<text x="271.5" y="39.2">R106</text>
<text x="19.7" y="47.2">C28</text>
<text x="48.2" y="47.2">C29</text>
<text x="221.9" y="45.5">R5</text>
<text x="19.7" y="48.9">18pF</text>
<text x="48.2" y="48.9">18pF</text>
<text x="22.9" y="58.2">R6</text>
<text x="206.4" y="70.4">C30</text>
<text x="206.4" y="72.2">100nF</text>
<text x="30.8" y="84.7">C31</text>
<text x="30.8" y="86.4">1uF</text>
<text x="41.4" y="84.7">C32</text>
<text x="41.4" y="86.4">100nF</text>
<text x="30.4" y="100.7">C33</text>
<text x="41.1" y="100.7">C34</text>
<text x="30.4" y="102.4">1uF</text>
<text x="41.1" y="102.4">100nF</text>
<text x="30.4" y="122">C35</text>
<text x="30.4" y="123.8">1uF</text>
<text x="41.1" y="122">C36</text>
<text x="41.1" y="123.8">100nF</text>
<text x="206.2" y="127.3">C37</text>
<text x="206.2" y="129.1">100nF</text>
<text x="30.4" y="141.4">C38</text>
<text x="30.4" y="143.2">1uF</text>
<text x="41.1" y="141.4">C39</text>
<text x="41.1" y="143.2">100nF</text>
<text x="267.6" y="143.7">R7</text>
<text x="274.7" y="143.7">R8</text>
<text x="206.2" y="146.9">C40</text>
<text x="206.2" y="148.7">100nF</text>
<text x="216.9" y="146.9">C41</text>
<text x="216.9" y="148.7">1uF</text>
<text x="114.7" y="170.2">R11</text>
<text x="125.3" y="170.2">Q1</text>
<text x="134.8" y="170.5">R12</text>
<text x="157.2" y="171.8">ED1</text>
<text x="147.4" y="177.3">R13</text>
<text x="116.3" y="192.6">R14</text>
<text x="127" y="192.6">Q2</text>
<text x="136" y="193">R15</text>
<text x="157.5" y="194.2">ED2</text>
<text x="149.2" y="199.7">R16</text>
</g>
<g font-size="1.6">
<text x="267" y="21.5">VCC3V3_PMU</text>
<text x="57.4" y="29.8">AD38</text>
<text x="189.7" y="26.3">AG38</text>
<text x="197.4" y="33.2">10V</text>
<text x="24.6" y="38.7">1</text>
<text x="38.6" y="38.7">4</text>
<text x="24.6" y="42.3">2</text>
<text x="38.6" y="42.3">3</text>
<text x="57.4" y="42.3">AD37</text>
<text x="189.7" y="44.1">1P18</text>
<text x="189.7" y="45.8">1R20</text>
<text x="189.7" y="47.6">1P19</text>
<text x="19.7" y="50.8">50V</text>
<text x="48" y="51">50V</text>
<text x="189.7" y="49.4">1R19</text>
<text x="189.7" y="51.2">AF37</text>
<text x="189.7" y="53">AG37</text>
<text x="57.4" y="58.3">1M18</text>
<text x="189.7" y="58.3">AF38</text>
<text x="189.7" y="54.7">AJ38</text>
<text x="57.4" y="61.8">1N19</text>
<text x="57.4" y="63.6">1M19</text>
<text x="57.4" y="65.4">1N20</text>
<text x="201.8" y="63.2">PMUIO1</text>
<text x="222.2" y="63.7">VCC3V3_PMU</text>
<text x="57.4" y="67.2">1P20</text>
<text x="189.7" y="67.2">1P16</text>
<text x="14.9" y="75.9">VDDA0V9_PMU</text>
<text x="206.2" y="74.1">10V</text>
<text x="57.4" y="79.6">1P17</text>
<text x="189.7" y="81.4">1T20</text>
<text x="189.7" y="83.2">AJ37</text>
<text x="30.6" y="88.3">10V</text>
<text x="41.2" y="88.3">10V</text>
<text x="189.7" y="85">AK38</text>
<text x="189.7" y="86.7">AK37</text>
<text x="189.7" y="88.5">AM38</text>
<text x="14.6" y="91.9">VCCA1V8_PMU</text>
<text x="57.4" y="95.6">1N18</text>
<text x="189.7" y="90.3">1U20</text>
<text x="189.7" y="92.1">1R16</text>
<text x="189.7" y="93.9">1R17</text>
<text x="189.7" y="97.4">1T19</text>
<text x="189.7" y="99.2">1R18</text>
<text x="189.7" y="101">AM37</text>
<text x="30.2" y="104.3">10V</text>
<text x="40.9" y="104.3">10V</text>
<text x="57.4" y="102.7">1N17</text>
<text x="189.7" y="102.7">AN38</text>
<text x="189.7" y="104.5">AN37</text>
<text x="189.7" y="106.3">1U19</text>
<text x="15.8" y="113.3">VDDA_0V9</text>
<text x="189.7" y="108.1">1T18</text>
<text x="189.7" y="109.9">1V20</text>
<text x="189.7" y="113.4">1V19</text>
<text x="58.3" y="117">1H5</text>
<text x="189.7" y="115.2">1U18</text>
<text x="30.2" y="125.7">10V</text>
<text x="40.9" y="125.7">10V</text>
<text x="189.7" y="124.1">1N15</text>
<text x="200" y="120.1">VCCA1V8_PMU</text>
<text x="206.2" y="131">10V</text>
<text x="271" y="131.9">VCCA1V8_PMU</text>
<text x="15.8" y="132.8">VCCA_1V8</text>
<text x="58.3" y="136.5">1H4</text>
<text x="210.3" y="136.1">VDDA0V9_PMU</text>
<text x="189.7" y="141.9">1N16</text>
<text x="30.2" y="145.2">10V</text>
<text x="40.9" y="145.2">10V</text>
<text x="58.3" y="149">1J5</text>
<text x="206.2" y="150.6">10V</text>
<text x="216.9" y="150.6">10V</text>
<text x="109.9" y="162.5">VCCA1V8_PMU</text>
<text x="130" y="162.5">VCC3V3_PMU</text>
<text x="123.2" y="173" transform="rotate(-90 123.2 173)">1</text>
<text x="121.5" y="177.4">2</text>
<text x="128.4" y="177.4">3</text>
<text x="111.5" y="185">VCCA1V8_PMU</text>
<text x="131.2" y="185.3">VCC3V3_PMU</text>
<text x="124.8" y="195.4" transform="rotate(-90 124.8 195.4)">1</text>
<text x="123.1" y="199.8">2</text>
<text x="130" y="199.8">3</text>
<text x="228.8" y="198.6">Size</text>
<text x="229.7" y="201.8">A3</text>
<text x="235.4" y="202.2">Page Name:</text>
<text x="240" y="198.2">Title:</text>
<text x="287" y="202">V1.11</text>
<text x="287.3" y="198.6">REV</text>
<text x="228.6" y="204.7">Date:</text>
<text x="234.7" y="204.5">Thursday, September 21, 2023</text>
<text x="263.1" y="204.7">Sheet</text>
<text x="272" y="204.5">06</text>
<text x="277.4" y="204.7">of</text>
<text x="282.5" y="204.6">22</text>
</g>
<g font-size="1.6" fill="#004000">
<text x="37.3" y="29.7">22R</text>
<text x="227.7" y="26.3">0R</text>
<text x="271.5" y="30.8">10K</text>
<text x="26.7" y="36.8">24MHz</text>
<text x="47.5" y="37.9">1M</text>
<text x="271.5" y="40.9">NC</text>
<text x="231.1" y="45.7">0R</text>
<text x="36.6" y="58.2">0R</text>
<text x="267.6" y="145.5">2.2K</text>
<text x="274.7" y="145.5">2.2K</text>
<text x="62.2" y="154.2">RK3566</text>
<text x="114.7" y="172">10K</text>
<text x="125.3" y="172">2SK3018</text>
<text x="134.8" y="172.3">22K</text>
<text x="157.2" y="173.6">BTR04G02</text>
<text x="139.6" y="177.3">100R</text>
<text x="116.3" y="194.3">10K</text>
<text x="127" y="194.3">2SK3018</text>
<text x="136" y="194.7">22K</text>
<text x="157.5" y="196">BTR04G02</text>
<text x="141.3" y="199.7">100R</text>
</g>
<g font-size="1.6" fill="#f00">
<text x="48.3" y="29.9">XOUT24M</text>
<text x="240.6" y="26.9">RESETn</text>
<text x="251.9" y="35.9">FLASH_VOL_SEL</text>
<text x="48.3" y="42.3">XIN24M</text>
<text x="195.9" y="45.7">TSADC_SHUT_M0</text>
<text x="209.8" y="44.7">USER_LED2</text>
<text x="202.7" y="50">PMIC_INT_L</text>
<text x="202.7" y="51.8">SDMMC0_DET_L</text>
<text x="203" y="48.2">PMIC_SLEEP_H</text>
<text x="41.2" y="58.1">DFTJTAG_TRSTn_d</text>
<text x="202.5" y="58.9">FLASH_VOL_SEL</text>
<text x="35.9" y="62.6">WIFI_RESET</text>
<text x="38.6" y="64.4">WIFI_IO</text>
<text x="205.2" y="83.8">I2C0_SCL_PMIC</text>
<text x="205.2" y="82">PMIC_32KOUT_SOC</text>
<text x="205.4" y="87.5">BT_WAKE_HOST_H_GPIO2_C0</text>
<text x="205.4" y="89.3">HOST_WAKE_BT_H_GPIO2_C1</text>
<text x="208.4" y="85.6">I2C0_SDA_PMIC</text>
<text x="205.4" y="94.6">WIFI_WAKE_HOST_H_GPIO2_B2</text>
<text x="205.4" y="98.2">WIFI_REG_ON_H_GPIO2_B1</text>
<text x="205.4" y="99.9">BT_REG_ON_H_GPIO2_B7</text>
<text x="206.4" y="107.1">USB3.0_EN_H</text>
<text x="206.4" y="114.2">UART2_RX_MO</text>
<text x="206.6" y="116.3">UART2_TX_MO</text>
<text x="254.4" y="151.8">I2C0_SCL_PMIC</text>
<text x="254.4" y="153.6">I2C0_SDA_PMIC</text>
<text x="97.4" y="178.2">UART2_RX_MO</text>
<text x="166.8" y="178.2">UART2_RX</text>
<text x="99.7" y="200.6">UART2_TX_MO</text>
<text x="167.5" y="200.6">UART2_TX</text>
</g>
<g font-size="1.6" fill="#004080">
<text x="182.2" y="27.3">nPOR_u</text>
<text x="63.1" y="30.9">XOUT24M</text>
<text x="27.6" y="39.8">X1</text>
<text x="33.8" y="39.8">GND</text>
<text x="27.6" y="43.3">GND</text>
<text x="34.7" y="43.3">X2</text>
<text x="63.1" y="43.3">XIN24M</text>
<text x="178.7" y="45.1">GPIO0_A0_d</text>
<text x="178.7" y="46.9">GPIO0_A1_z</text>
<text x="178.7" y="48.6">GPIO0_A2_d</text>
<text x="178.7" y="50.4">GPIO0_A3_u</text>
<text x="178.7" y="52.2">GPIO0_A4_u</text>
<text x="178.7" y="54">GPIO0_A5_d</text>
<text x="63.1" y="59.3">TVSS</text>
<text x="178.7" y="59.3">GPIO0_A7_u</text>
<text x="178.7" y="55.8">GPIO0_A6_d</text>
<text x="63.1" y="62.9">GPIO0_D3_d</text>
<text x="63.1" y="64.6">GPIO0_D4_d</text>
<text x="63.1" y="66.4">GPIO0_D5_d</text>
<text x="63.1" y="68.2">GPIO0_D6_d</text>
<text x="182.2" y="68.2">PMUIO1</text>
<text x="63.1" y="80.6">PMUPLL_AVDD_0V9</text>
<text x="178.7" y="82.4">GPIO0_B0_u</text>
<text x="178.7" y="84.2">GPIO0_B1_u</text>
<text x="178.7" y="86">GPIO0_B2_u</text>
<text x="178.7" y="87.8">GPIO0_B3_u</text>
<text x="178.7" y="89.5">GPIO0_B4_u</text>
<text x="178.7" y="91.3">GPIO0_B5_u</text>
<text x="178.7" y="93.1">GPIO0_B6_u</text>
<text x="178.7" y="94.9">GPIO0_B7_d</text>
<text x="63.1" y="96.6">PMUPLL_AVDD_1V8</text>
<text x="178.7" y="98.4">GPIO0_C0_d</text>
<text x="178.7" y="100.2">GPIO0_C1_d</text>
<text x="178.7" y="102">GPIO0_C2_d</text>
<text x="63.1" y="103.8">PMUPLL_AVSS</text>
<text x="178.7" y="103.8">GPIO0_C3_d</text>
<text x="178.7" y="105.5">GPIO0_C4_d</text>
<text x="178.7" y="107.3">GPIO0_C5_d</text>
<text x="178.7" y="109.1">GPIO0_C6_d</text>
<text x="178.7" y="110.9">GPIO0_C7_d</text>
<text x="63.1" y="118">SYSPLL_AVDD_0V9</text>
<text x="178.7" y="114.4">GPIO0_D0_u</text>
<text x="178.7" y="116.2">GPIO0_D1_u</text>
<text x="182.2" y="125.1">PMUIO2</text>
<text x="63.1" y="137.5">SYSPLL_AVDD_1V8</text>
<text x="172.5" y="142.9">PMU_VDD_LOGIC_0V9</text>
<text x="63.1" y="150">SYSPLL_AVSS</text>
</g>
<g font-size="1.6" fill="#00f">
<text x="142.2" y="46.7">TSADC_SHUT_M0</text>
<text x="160" y="46.7">/ TSADC_SHUT_ORG</text>
<text x="161.8" y="45">REFCLK_OUT</text>
<text x="176" y="45">/</text>
<text x="176" y="46.7">/</text>
<text x="112" y="52.1">SDMMC0_DET</text>
<text x="112" y="53.8">SDMMC0_PWREN</text>
<text x="124.5" y="53.8">/ SATA_MP_SWITCH</text>
<text x="124.5" y="52.1">/ SATA_CP_DET</text>
<text x="126.2" y="48.5">PMIC_SLEEP</text>
<text x="140.5" y="53.8">/ PCIE20_CLKREQn_M0</text>
<text x="160" y="53.8">/</text>
<text x="160" y="48.5">/ TSADC_SHUT_M1</text>
<text x="176" y="48.5">/</text>
<text x="176" y="52.1">/</text>
<text x="176" y="53.8">/</text>
<text x="176" y="50.3">/</text>
<text x="99.6" y="55.6">GPU_PWREN</text>
<text x="124.5" y="55.6">/ SATA_CP_POD</text>
<text x="160" y="55.6">/</text>
<text x="161.8" y="59.2">FLASH_VOL_SEL</text>
<text x="176" y="59.2">/</text>
<text x="176" y="55.6">/</text>
<text x="106.7" y="82.3">CLK32K_IN</text>
<text x="120.9" y="82.3">/ CLK32K_OUT0</text>
<text x="176" y="82.3">/</text>
<text x="106.7" y="85.9">I2C0_SDA</text>
<text x="106.7" y="87.6">I2C1_SCL</text>
<text x="106.7" y="89.4">I2C1_SDA</text>
<text x="106.7" y="84.1">I2C0_SCL</text>
<text x="136.9" y="89.4">/ PCIE20_BUTTONRSTn</text>
<text x="160" y="89.4">/ MCU_JTAG_TCK</text>
<text x="160" y="87.6">/ MCU_JTAG_TDO</text>
<text x="176" y="87.6">/</text>
<text x="176" y="89.4">/</text>
<text x="176" y="85.9">/</text>
<text x="176" y="84.1">/</text>
<text x="87.1" y="93">PWM2_M1</text>
<text x="87.1" y="91.2">PWM1_M1</text>
<text x="87.1" y="94.7">PWM0_M0</text>
<text x="94.2" y="94.7">/ CPUAVS</text>
<text x="104.9" y="93">/ I2C2_SDA_M0</text>
<text x="104.9" y="91.2">/ I2C2_SCL_M0</text>
<text x="120.9" y="91.2">/ SPI0_CLK_M0</text>
<text x="120.9" y="93">/ SPI0_MOSI_M0</text>
<text x="136.9" y="93">/ PCIE20_PERSTn_M0</text>
<text x="136.9" y="91.2">/ PCIE20_WAKEn_M0</text>
<text x="176" y="91.2">/</text>
<text x="176" y="93">/</text>
<text x="176" y="94.7">/</text>
<text x="87.1" y="101.9">PWM3_IR</text>
<text x="87.1" y="100.1">PWM2_M0</text>
<text x="87.1" y="98.3">PWM1_M0</text>
<text x="94.2" y="98.3">/ GPUAVS</text>
<text x="94.2" y="100.1">/ NPUAVS</text>
<text x="104.9" y="101.9">/ EDP_HPDIN_M1</text>
<text x="136.9" y="98.3">/ UART0_RX</text>
<text x="136.9" y="100.1">/ UART0_TX</text>
<text x="160" y="100.1">/ MCU_JTAG_TDI</text>
<text x="160" y="101.9">/ MCU_JTAG_TMS</text>
<text x="176" y="98.3">/</text>
<text x="176" y="101.9">/</text>
<text x="176" y="100.1">/</text>
<text x="87.1" y="103.6">PWM4</text>
<text x="87.1" y="105.4">PWM5</text>
<text x="87.1" y="107.2">PWM6</text>
<text x="94.2" y="103.6">/ VOP_PWM_M0</text>
<text x="120.9" y="105.4">/ SPI0_CS1_M0</text>
<text x="120.9" y="107.2">/ SPI0_MISO_M0</text>
<text x="136.9" y="105.4">/ UART0_RTSn</text>
<text x="160" y="105.4">/</text>
<text x="160" y="103.6">/ MCU_JTAG_TRSTn</text>
<text x="160" y="107.2">/</text>
<text x="176" y="107.2">/</text>
<text x="176" y="103.6">/</text>
<text x="176" y="105.4">/</text>
<text x="87.1" y="109">PWM7_IR</text>
<text x="87.1" y="110.7">PWM0_M1</text>
<text x="104.9" y="110.7">/ HDMITX_CEC_M1</text>
<text x="120.9" y="109">/ SPI0_CS0_M0</text>
<text x="136.9" y="110.7">/ UART0_CTSn</text>
<text x="160" y="110.7">/</text>
<text x="160" y="109">/</text>
<text x="176" y="110.7">/</text>
<text x="176" y="109">/</text>
<text x="161.8" y="114.3">UART2_RX_M0</text>
<text x="161.8" y="116.1">UART2_TX_M0</text>
<text x="176" y="116.1">/</text>
<text x="176" y="114.3">/</text>
</g>
<g font-size="1.3">
<text x="30.8" y="1.3">5</text>
<text x="88.8" y="1.3">4</text>
<text x="146.9" y="1.3">3</text>
<text x="205" y="1.3">2</text>
<text x="263.1" y="1.3">1</text>
<text x=".5" y="28.4">D</text>
<text x="292.6" y="28.4">D</text>
<text x=".5" y="79.5">C</text>
<text x="292.6" y="79.5">C</text>
<text x=".5" y="130.6">B</text>
<text x="292.6" y="130.6">B</text>
<text x=".5" y="181.7">A</text>
<text x="292.6" y="181.7">A</text>
<text x="30.8" y="207.4">5</text>
<text x="88.8" y="207.4">4</text>
<text x="146.9" y="207.4">3</text>
<text x="205" y="207.4">2</text>
<text x="263.1" y="207.4">1</text>
</g>
</svg>
